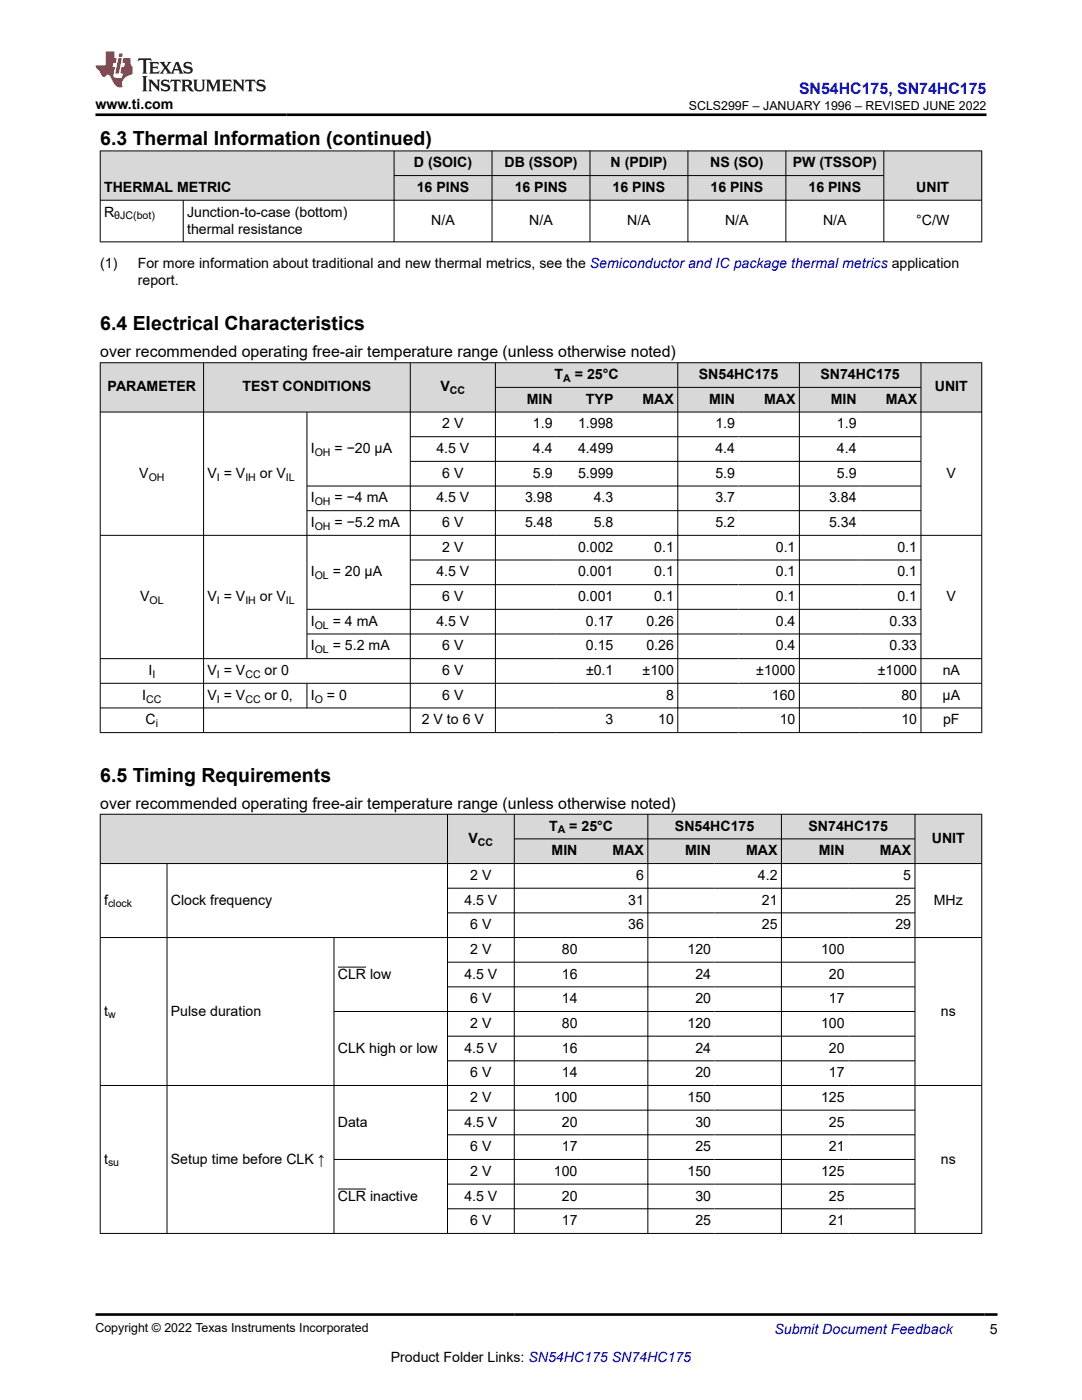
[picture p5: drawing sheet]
<svg xmlns="http://www.w3.org/2000/svg" width="216mm" height="279mm" viewBox="0 0 216 279" stroke-linecap="round" stroke-linejoin="round" font-family="sans-serif">
<g fill="#d8d8d8">
<path d="M20 30.1h175.9v4.9h-175.9z" fill-rule="evenodd"/>
<path d="M20.1 30.2h58.5v9.7h-58.5z" fill-rule="evenodd"/>
<path d="M78.7 30.2h19.4v4.8h-19.4z" fill-rule="evenodd"/>
<path d="M98.2 30.2h19.5v4.8h-19.5z" fill-rule="evenodd"/>
<path d="M117.8 30.2h19.4v4.8h-19.4z" fill-rule="evenodd"/>
<path d="M137.3 30.2h19.4v4.8h-19.4z" fill-rule="evenodd"/>
<path d="M156.9 30.2h19.4v4.8h-19.4z" fill-rule="evenodd"/>
<path d="M176.4 30.2h19.4v9.7h-19.4z" fill-rule="evenodd"/>
<path d="M78.7 35.1h19.4v4.8h-19.4z" fill-rule="evenodd"/>
<path d="M98.2 35.1h19.5v4.8h-19.5z" fill-rule="evenodd"/>
<path d="M117.8 35.1h19.4v4.8h-19.4z" fill-rule="evenodd"/>
<path d="M137.3 35.1h19.4v4.8h-19.4z" fill-rule="evenodd"/>
<path d="M156.9 35.1h19.4v4.8h-19.4z" fill-rule="evenodd"/>
</g>
<g fill="none" stroke="#000" stroke-width=".2">
<path d="M19.9 30.1h176.1M19.9 40h176.1M20 30.1v18.2M36.6 40v8.3M78.6 30.1v18.2M78.6 35h97.8M98.2 30.1v18.2M117.7 30.1v18.2M137.3 30.1v18.2M156.8 30.1v18.2M176.4 30.1v18.2M195.9 30.1v18.2"/>
<path d="M19.9 48.3h176.1"/>
</g>
<g fill="#d8d8d8">
<path d="M20 72.4h175.9v4.9h-175.9z" fill-rule="evenodd"/>
<path d="M20.1 72.5h20.5v9.7h-20.5z" fill-rule="evenodd"/>
<path d="M40.7 72.5h41.1v9.7h-41.1z" fill-rule="evenodd"/>
<path d="M81.9 72.5h16.9v9.7h-16.9z" fill-rule="evenodd"/>
<path d="M98.9 72.5h36.3v4.7h-36.3z" fill-rule="evenodd"/>
<path d="M135.3 72.5h24.1v4.7h-24.1z" fill-rule="evenodd"/>
<path d="M159.6 72.5h24.1v4.7h-24.1z" fill-rule="evenodd"/>
<path d="M183.8 72.5h12v9.7h-12z" fill-rule="evenodd"/>
<path d="M98.9 77.4h12.1v4.8h-12.1z" fill-rule="evenodd"/>
<path d="M111 77.4h12.1v4.8h-12.1z" fill-rule="evenodd"/>
<path d="M123.1 77.4h12.1v4.8h-12.1z" fill-rule="evenodd"/>
<path d="M135.3 77.4h12.1v4.8h-12.1z" fill-rule="evenodd"/>
<path d="M147.4 77.4h12v4.8h-12z" fill-rule="evenodd"/>
<path d="M159.6 77.4h12v4.8h-12z" fill-rule="evenodd"/>
<path d="M171.6 77.4h12.1v4.8h-12.1z" fill-rule="evenodd"/>
</g>
<g fill="none" stroke="#000" stroke-width=".2">
<path d="M19.9 72.4h176.1M20 72.3v74M40.6 72.3v74M81.9 72.3v74M98.9 72.3v74M98.9 77.3h84.9M135.2 72.3v74M159.5 72.3v74M183.8 72.3v74M195.9 72.3v74M19.9 82.2h176.1M61.2 82.2v49.3"/>
<path d="M81.9 87.2h101.9M81.9 92.1h101.9M183.8 97h-122.6M19.9 106.8h176.1M61.2 101.9h122.6M81.9 111.8h101.9M81.9 116.7h101.9M19.9 131.4h176.1M19.9 136.4h176.1M61.2 136.4v4.9M61.2 126.5h122.6M183.8 121.6h-122.6"/>
<path d="M19.9 141.3h176.1M19.9 146.2h176.1"/>
</g>
<g fill="#d8d8d8">
<path d="M20 162.5h175.9v4.9h-175.9z" fill-rule="evenodd"/>
<path d="M20.1 162.6h69.1v9.7h-69.1z" fill-rule="evenodd"/>
<path d="M89.4 162.6h13.2v9.7h-13.2z" fill-rule="evenodd"/>
<path d="M102.7 162.6h26.5v4.8h-26.5z" fill-rule="evenodd"/>
<path d="M129.3 162.6h26.6v4.8h-26.6z" fill-rule="evenodd"/>
<path d="M156 162.6h26.5v4.8h-26.5z" fill-rule="evenodd"/>
<path d="M182.6 162.6h13.2v9.7h-13.2z" fill-rule="evenodd"/>
<path d="M102.7 167.5h13.2v4.8h-13.2z" fill-rule="evenodd"/>
<path d="M115.9 167.5h13.3v4.8h-13.3z" fill-rule="evenodd"/>
<path d="M129.3 167.5h13.3v4.8h-13.3z" fill-rule="evenodd"/>
<path d="M142.6 167.5h13.3v4.8h-13.3z" fill-rule="evenodd"/>
<path d="M156 167.5h13.2v4.8h-13.2z" fill-rule="evenodd"/>
<path d="M169.2 167.5h13.3v4.8h-13.3z" fill-rule="evenodd"/>
</g>
<g fill="none" stroke="#000" stroke-width=".2">
<path d="M19.9 162.5h176.1M19.9 172.3h176.1M20 162.4v83.8M33.3 172.3v73.9M89.3 162.4v83.8M89.3 177.3h93.3M102.6 162.4v83.8M102.6 167.4h80M129.3 162.4v83.8M155.9 162.4v83.8M182.6 162.4v83.8M195.9 162.4v83.8"/>
<path d="M19.9 187.1h176.1M66.6 187.1v59.1M67.4 193h5.7M89.3 182.2h93.3M89.3 192h93.3M89.3 196.9h93.3M19.9 216.6h176.1M66.6 201.9h116M89.3 206.8h93.3M89.3 211.7h93.3M67.4 237.3h5.7M89.3 221.6h93.3"/>
<path d="M89.3 226.5h93.3M89.3 236.3h93.3M182.6 231.4h-116M19.9 246.2h176.1M89.3 241.2h93.3"/>
</g>
<path d="M27.7 11.6l-.2 .6 .5-.2h.6v.1v2.2l-.2 .4h1l-.2-.4v-2.2v-.1h.5l.5 .2-.1-.6zM29.8 12.4l.2 .3v1.6l-.2 .4h1.9l.1-.6a1.08 1.08 0 0 1-1.3 .2v-.7h.6l.4 .2v-.7l-.4 .2h-.6v-.5l.2-.2a1 1 0 0 1 1 .3l-.1-.5zM31.8 12.4l1 1.1-1 1.2h.9l-.2-.2 .4-.8 .5 .8-.2 .2h1.6l-.2-.2 .1-.5h1l.1 .5-.1 .2h.9l-.2-.4-.8-1.9h-.5l-1 2.1-.8-1.1 .9-1h-.8l.2 .2-.5 .6-.3-.6 .1-.2zM35.2 12.8l.4 1h-.8zM36.8 12.5a.65 .65 0 0 0-.2 .7 .65 .65 0 0 0 .6 .5l.7 .1 .1 .3a.79 .79 0 0 1-.7 .4 .79 .79 0 0 1-.7-.5l.1 .7 .2-.1a.93 .93 0 0 0 1.1 0 .93 .93 0 0 0 .4-.9 1.46 1.46 0 0 0-1.2-.6l-.1-.3a1.09 1.09 0 0 1 1.2 .2l-.2-.6-.1 .1-.6-.2zM28.4 15.2l.2 .4v2.2l-.2 .4h1l-.2-.4v-2.2l.2-.4zM29.6 15.9l.2 .4v1.5l-.2 .4h.8l-.3-.4v-1.3l1.7 1.8v-2l.2-.4h-.8l.2 .2 .1 1.1-1.2-1.3zM32.3 16a.65 .65 0 0 0-.2 .8 .65 .65 0 0 0 .7 .4l.6 .2 .1 .2a.79 .79 0 0 1-.7 .4 .79 .79 0 0 1-.7-.5l.1 .7 .2-.1a.93 .93 0 0 0 1.1 .1 .93 .93 0 0 0 .4-1 1.46 1.46 0 0 0-1.2-.5l-.1-.4a1.09 1.09 0 0 1 1.2 .2l-.2-.6-.1 .1-.6-.1zM34.1 15.9l-.1 .6a.63 .63 0 0 1 .7-.3l.1 1.6-.3 .4h1l-.2-.4v-1.6a.66 .66 0 0 1 .8 .3l-.1-.6zM36.2 15.9l.2 .4v1.5l-.2 .4h.9l-.2-.2v-.7h.5l.1 .2a.79 .79 0 0 0 1.2 .6l-1-.9a.61 .61 0 0 0 .6-.6 .61 .61 0 0 0-.5-.7zM36.9 16.2h.2a.47 .47 0 0 1 .5 .1 .47 .47 0 0 1 .1 .5l-.2 .1-.6 .1zM38.5 15.9l.2 .2a2.27 2.27 0 0 0 .4 2 1.04 1.04 0 0 0 1.7-.7v-1.3l.2-.2h-.8l.2 .4v1.1a.6 .6 0 0 1-.6 .6 .6 .6 0 0 1-.6-.6v-1.1l.3-.4zM41.1 15.9l.2 .4v1.5l-.2 .4h.7l-.2-.4v-1.4l.9 1.9 .8-1.9v1.4l-.2 .4h1l-.3-.4v-1.5l.3-.4h-.8l-.7 1.5-.7-1.5zM44.3 15.9l.2 .4v1.5l-.2 .4h1.9l.1-.6a1.09 1.09 0 0 1-1.3 .2v-.7h.6l.4 .2v-.6l-.4 .2h-.6v-.6l.2-.1a1.01 1.01 0 0 1 1 .3l-.1-.6zM46.4 15.9l.3 .4v1.5l-.3 .4h.8l-.2-.4v-1.3l1.6 1.8v-2l.2-.4h-.7l.2 .2v1.1l-1.2-1.3zM49 15.9l-.1 .6a.63 .63 0 0 1 .8-.3v1.6l-.3 .4h1l-.2-.4v-1.6a.66 .66 0 0 1 .8 .3l-.1-.6zM51.4 16a.65 .65 0 0 0-.2 .8 .65 .65 0 0 0 .6 .4l.6 .2 .2 .2a.79 .79 0 0 1-.8 .4 .79 .79 0 0 1-.6-.5l.1 .7 .2-.1a.93 .93 0 0 0 1 .1 .93 .93 0 0 0 .5-1 1.46 1.46 0 0 0-1.3-.5l-.1-.4a1.09 1.09 0 0 1 1.3 .2l-.2-.6-.2 .1-.5-.1z" fill="#231f20"/>
<path d="M21.1 10.3v2.7h-2.1l.1 .4 .9 1a.95 .95 0 0 0 .9 .9 .59 .59 0 0 1 .6-.4 .59 .59 0 0 1 .5 .3l.4 .8a1.59 1.59 0 0 0 2.1 1.4 1.61 1.61 0 0 1 1-2.3l1-.3-.1-1.5a1.59 1.59 0 0 1-.4-1.7h-1.4l-.2 .9h.5l-.1 .9h-.5l-.2 .9v.3l.4 .1-.2 .9h-.6a.73 .73 0 0 1-1.1-.7l.3-1.5h-.5l.2-.9h.5l.2-.9h-.5v-1.3zM23.6 11.6l-.6 3.1h.7l.6-3.1zM23.8 10.7l-.1 .6h.7l.1-.6z" fill="#ed1c24"/>
<path d="M19 22.9h177.8M19.1 262.3h179.9" fill="none" stroke="#000" stroke-width=".53"/>
<g font-size="3.9">
<text x="20" y="28.8">6.3 Thermal Information (continued)</text>
<text x="20" y="65.9">6.4 Electrical Characteristics</text>
<text x="20" y="156">6.5 Timing Requirements</text>
</g>
<text font-size="3.2" fill="#00f" x="159.4" y="18.7">SN54HC175, SN74HC175</text>
<g font-size="3.2">
<text x="20" y="71.3">over recommended operating free-air temperature range (unless otherwise noted)</text>
<text x="20" y="161.4">over recommended operating free-air temperature range (unless otherwise noted)</text>
</g>
<g font-size="2.8">
<text x="19" y="21.8">www.ti.com</text>
<text x="82.6" y="33.4">D (SOIC)</text>
<text x="100.7" y="33.4">DB (SSOP)</text>
<text x="121.9" y="33.4">N (PDIP)</text>
<text x="141.7" y="33.4">NS (SO)</text>
<text x="158.2" y="33.4">PW (TSSOP)</text>
<text x="20.8" y="38.3">THERMAL METRIC</text>
<text x="83.2" y="38.3">16 PINS</text>
<text x="102.7" y="38.3">16 PINS</text>
<text x="122.2" y="38.3">16 PINS</text>
<text x="141.8" y="38.3">16 PINS</text>
<text x="161.3" y="38.3">16 PINS</text>
<text x="182.8" y="38.3">UNIT</text>
<text x="20.8" y="43.2">R</text>
<text x="37.3" y="43.2">Junction-to-case (bottom)</text>
<text x="37.3" y="46.6">thermal resistance</text>
<text x="86.1" y="44.9">N/A</text>
<text x="105.6" y="44.9">N/A</text>
<text x="125.1" y="44.9">N/A</text>
<text x="144.7" y="44.9">N/A</text>
<text x="164.2" y="44.9">N/A</text>
<text x="182.8" y="44.9">°C/W</text>
<text x="20" y="53.4">(1)</text>
<text x="27.5" y="53.4">For more information about traditional and new thermal metrics, see the Semiconductor and IC package thermal metrics application</text>
<text x="27.5" y="56.8">report.</text>
<text x="110.7" y="75.7">T</text>
<text x="114.7" y="75.7">= 25°C</text>
<text x="139.5" y="75.7">SN54HC175</text>
<text x="163.7" y="75.7">SN74HC175</text>
<text x="21.5" y="78.1">PARAMETER</text>
<text x="48.4" y="78.1">TEST CONDITIONS</text>
<text x="87.9" y="78.1">V</text>
<text x="105.1" y="80.6">MIN</text>
<text x="116.9" y="80.6">TYP</text>
<text x="128.2" y="80.6">MAX</text>
<text x="141.5" y="80.6">MIN</text>
<text x="152.5" y="80.6">MAX</text>
<text x="165.8" y="80.6">MIN</text>
<text x="176.7" y="80.6">MAX</text>
<text x="186.5" y="78.1">UNIT</text>
<text x="88.2" y="85.5">2 V</text>
<text x="106.4" y="85.5">1.9</text>
<text x="115.3" y="85.5">1.998</text>
<text x="142.7" y="85.5">1.9</text>
<text x="167" y="85.5">1.9</text>
<text x="27.8" y="95.3">V</text>
<text x="41.4" y="95.3">V = V</text>
<text x="51.9" y="95.3">or V</text>
<text x="62" y="90.4">I</text>
<text x="66.8" y="90.4">= −20 μA</text>
<text x="87.1" y="90.4">4.5 V</text>
<text x="88.2" y="95.3">6 V</text>
<text x="106.4" y="90.4">4.4</text>
<text x="106.4" y="95.3">5.9</text>
<text x="115.3" y="90.4">4.499</text>
<text x="115.3" y="95.3">5.999</text>
<text x="142.7" y="90.4">4.4</text>
<text x="142.7" y="95.3">5.9</text>
<text x="167" y="90.4">4.4</text>
<text x="167" y="95.3">5.9</text>
<text x="188.9" y="95.3">V</text>
<text x="62" y="100.3">I</text>
<text x="66.8" y="100.3">= −4 mA</text>
<text x="87.1" y="100.3">4.5 V</text>
<text x="104.8" y="100.3">3.98</text>
<text x="118.5" y="100.3">4.3</text>
<text x="142.7" y="100.3">3.7</text>
<text x="165.4" y="100.3">3.84</text>
<text x="62" y="105.2">I</text>
<text x="66.8" y="105.2">= −5.2 mA</text>
<text x="88.2" y="105.2">6 V</text>
<text x="104.8" y="105.2">5.48</text>
<text x="118.5" y="105.2">5.8</text>
<text x="142.7" y="105.2">5.2</text>
<text x="165.4" y="105.2">5.34</text>
<text x="88.2" y="110.1">2 V</text>
<text x="115.3" y="110.1">0.002</text>
<text x="130.6" y="110.1">0.1</text>
<text x="154.8" y="110.1">0.1</text>
<text x="179.1" y="110.1">0.1</text>
<text x="28" y="120">V</text>
<text x="41.4" y="120">V = V</text>
<text x="51.9" y="120">or V</text>
<text x="62" y="115">I</text>
<text x="66.4" y="115">= 20 μA</text>
<text x="87.1" y="115">4.5 V</text>
<text x="88.2" y="120">6 V</text>
<text x="115.3" y="115">0.001</text>
<text x="115.3" y="120">0.001</text>
<text x="130.6" y="115">0.1</text>
<text x="130.6" y="120">0.1</text>
<text x="154.8" y="115">0.1</text>
<text x="154.8" y="120">0.1</text>
<text x="179.1" y="115">0.1</text>
<text x="179.1" y="120">0.1</text>
<text x="188.9" y="120">V</text>
<text x="62" y="124.9">I</text>
<text x="66.4" y="124.9">= 4 mA</text>
<text x="87.1" y="124.9">4.5 V</text>
<text x="116.9" y="124.9">0.17</text>
<text x="129" y="124.9">0.26</text>
<text x="154.8" y="124.9">0.4</text>
<text x="177.5" y="124.9">0.33</text>
<text x="62" y="129.8">I</text>
<text x="66.4" y="129.8">= 5.2 mA</text>
<text x="88.2" y="129.8">6 V</text>
<text x="116.9" y="129.8">0.15</text>
<text x="129" y="129.8">0.26</text>
<text x="154.8" y="129.8">0.4</text>
<text x="177.5" y="129.8">0.33</text>
<text x="29.6" y="134.7">I</text>
<text x="41.4" y="134.7">V = V</text>
<text x="52.8" y="134.7">or 0</text>
<text x="88.2" y="134.7">6 V</text>
<text x="116.9" y="134.7">±0.1</text>
<text x="128.2" y="134.7">±100</text>
<text x="150.9" y="134.7">±1000</text>
<text x="175.2" y="134.7">±1000</text>
<text x="188.1" y="134.7">nA</text>
<text x="28.4" y="139.6">I</text>
<text x="41.4" y="139.6">V = V</text>
<text x="52.8" y="139.6">or 0,</text>
<text x="62" y="139.6">I</text>
<text x="65.2" y="139.6">= 0</text>
<text x="88.2" y="139.6">6 V</text>
<text x="132.9" y="139.6">8</text>
<text x="154" y="139.6">160</text>
<text x="179.9" y="139.6">80</text>
<text x="188.1" y="139.6">μA</text>
<text x="29.1" y="144.6">C</text>
<text x="84.2" y="144.6">2 V to 6 V</text>
<text x="120.8" y="144.6">3</text>
<text x="131.3" y="144.6">10</text>
<text x="155.6" y="144.6">10</text>
<text x="179.9" y="144.6">10</text>
<text x="188.2" y="144.6">pF</text>
<text x="109.6" y="165.8">T</text>
<text x="113.6" y="165.8">= 25°C</text>
<text x="134.7" y="165.8">SN54HC175</text>
<text x="161.3" y="165.8">SN74HC175</text>
<text x="93.5" y="168.2">V</text>
<text x="110.1" y="170.7">MIN</text>
<text x="122.2" y="170.7">MAX</text>
<text x="136.7" y="170.7">MIN</text>
<text x="148.9" y="170.7">MAX</text>
<text x="163.4" y="170.7">MIN</text>
<text x="175.5" y="170.7">MAX</text>
<text x="185.9" y="168.2">UNIT</text>
<text x="93.8" y="175.6">2 V</text>
<text x="126.9" y="175.6">6</text>
<text x="151.2" y="175.6">4.2</text>
<text x="180.2" y="175.6">5</text>
<text x="20.8" y="180.5">f</text>
<text x="34.1" y="180.5">Clock frequency</text>
<text x="92.7" y="180.5">4.5 V</text>
<text x="93.8" y="185.5">6 V</text>
<text x="125.4" y="180.5">31</text>
<text x="125.4" y="185.5">36</text>
<text x="152" y="180.5">21</text>
<text x="152" y="185.5">25</text>
<text x="178.7" y="180.5">25</text>
<text x="178.7" y="185.5">29</text>
<text x="186.3" y="180.5">MHz</text>
<text x="93.8" y="190.4">2 V</text>
<text x="112.1" y="190.4">80</text>
<text x="137.2" y="190.4">120</text>
<text x="163.8" y="190.4">100</text>
<text x="67.4" y="195.3">CLR low</text>
<text x="92.7" y="195.3">4.5 V</text>
<text x="112.1" y="195.3">16</text>
<text x="138.8" y="195.3">24</text>
<text x="165.4" y="195.3">20</text>
<text x="20.8" y="202.7">t</text>
<text x="34.1" y="202.7">Pulse duration</text>
<text x="93.8" y="200.2">6 V</text>
<text x="112.1" y="200.2">14</text>
<text x="138.8" y="200.2">20</text>
<text x="165.4" y="200.2">17</text>
<text x="187.7" y="202.7">ns</text>
<text x="93.8" y="205.1">2 V</text>
<text x="112.1" y="205.1">80</text>
<text x="137.2" y="205.1">120</text>
<text x="163.8" y="205.1">100</text>
<text x="67.4" y="210.1">CLK high or low</text>
<text x="92.7" y="210.1">4.5 V</text>
<text x="93.8" y="215">6 V</text>
<text x="112.1" y="210.1">16</text>
<text x="112.1" y="215">14</text>
<text x="138.8" y="210.1">24</text>
<text x="138.8" y="215">20</text>
<text x="165.4" y="210.1">20</text>
<text x="165.4" y="215">17</text>
<text x="93.8" y="219.9">2 V</text>
<text x="110.5" y="219.9">100</text>
<text x="137.2" y="219.9">150</text>
<text x="163.8" y="219.9">125</text>
<text x="67.4" y="224.8">Data</text>
<text x="92.7" y="224.8">4.5 V</text>
<text x="112.1" y="224.8">20</text>
<text x="138.8" y="224.8">30</text>
<text x="165.4" y="224.8">25</text>
<text x="20.8" y="232.2">t</text>
<text x="34.1" y="232.2">Setup time before CLK ↑</text>
<text x="93.8" y="229.7">6 V</text>
<text x="112.1" y="229.7">17</text>
<text x="138.8" y="229.7">25</text>
<text x="165.4" y="229.7">21</text>
<text x="187.7" y="232.2">ns</text>
<text x="67.4" y="239.6">CLR inactive</text>
<text x="92.7" y="239.6">4.5 V</text>
<text x="93.8" y="234.7">2 V</text>
<text x="110.5" y="234.7">100</text>
<text x="112.1" y="239.6">20</text>
<text x="137.2" y="234.7">150</text>
<text x="138.8" y="239.6">30</text>
<text x="163.8" y="234.7">125</text>
<text x="165.4" y="239.6">25</text>
<text x="93.8" y="244.5">6 V</text>
<text x="112.1" y="244.5">17</text>
<text x="138.8" y="244.5">25</text>
<text x="165.4" y="244.5">21</text>
<text x="197.5" y="266.1">5</text>
<text x="78" y="271.7">Product Folder Links: SN54HC175 SN74HC175</text>
</g>
<text font-size="2.8" fill="#00f" x="154.5" y="266.2">Submit Document Feedback</text>
<g font-size="2.5">
<text x="137.5" y="21.9">SCLS299F – JANUARY 1996 – REVISED JUNE 2022</text>
<text x="19" y="265.9">Copyright © 2022 Texas Instruments Incorporated</text>
</g>
<g font-size="2.1">
<text x="22.8" y="43.8">θJC(bot)</text>
<text x="112.4" y="76.2">A</text>
<text x="89.8" y="78.7">CC</text>
<text x="29.7" y="95.9">OH</text>
<text x="43.3" y="95.9">I</text>
<text x="49" y="95.9">IH</text>
<text x="57" y="95.9">IL</text>
<text x="62.8" y="91">OH</text>
<text x="62.8" y="100.8">OH</text>
<text x="62.8" y="105.8">OH</text>
<text x="62.8" y="115.6">OL</text>
<text x="29.8" y="120.5">OL</text>
<text x="43.3" y="120.5">I</text>
<text x="49" y="120.5">IH</text>
<text x="57" y="120.5">IL</text>
<text x="62.8" y="125.4">OL</text>
<text x="62.8" y="130.4">OL</text>
<text x="30.4" y="135.3">I</text>
<text x="43.3" y="135.3">I</text>
<text x="49" y="135.3">CC</text>
<text x="29.2" y="140.2">CC</text>
<text x="43.3" y="140.2">I</text>
<text x="49" y="140.2">CC</text>
<text x="62.8" y="140.2">O</text>
<text x="31.1" y="145.1">i</text>
<text x="111.3" y="166.3">A</text>
<text x="95.4" y="168.8">CC</text>
<text x="21.6" y="181.1">clock</text>
<text x="21.6" y="203.2">w</text>
<text x="21.6" y="232.8">su</text>
</g>
</svg>
